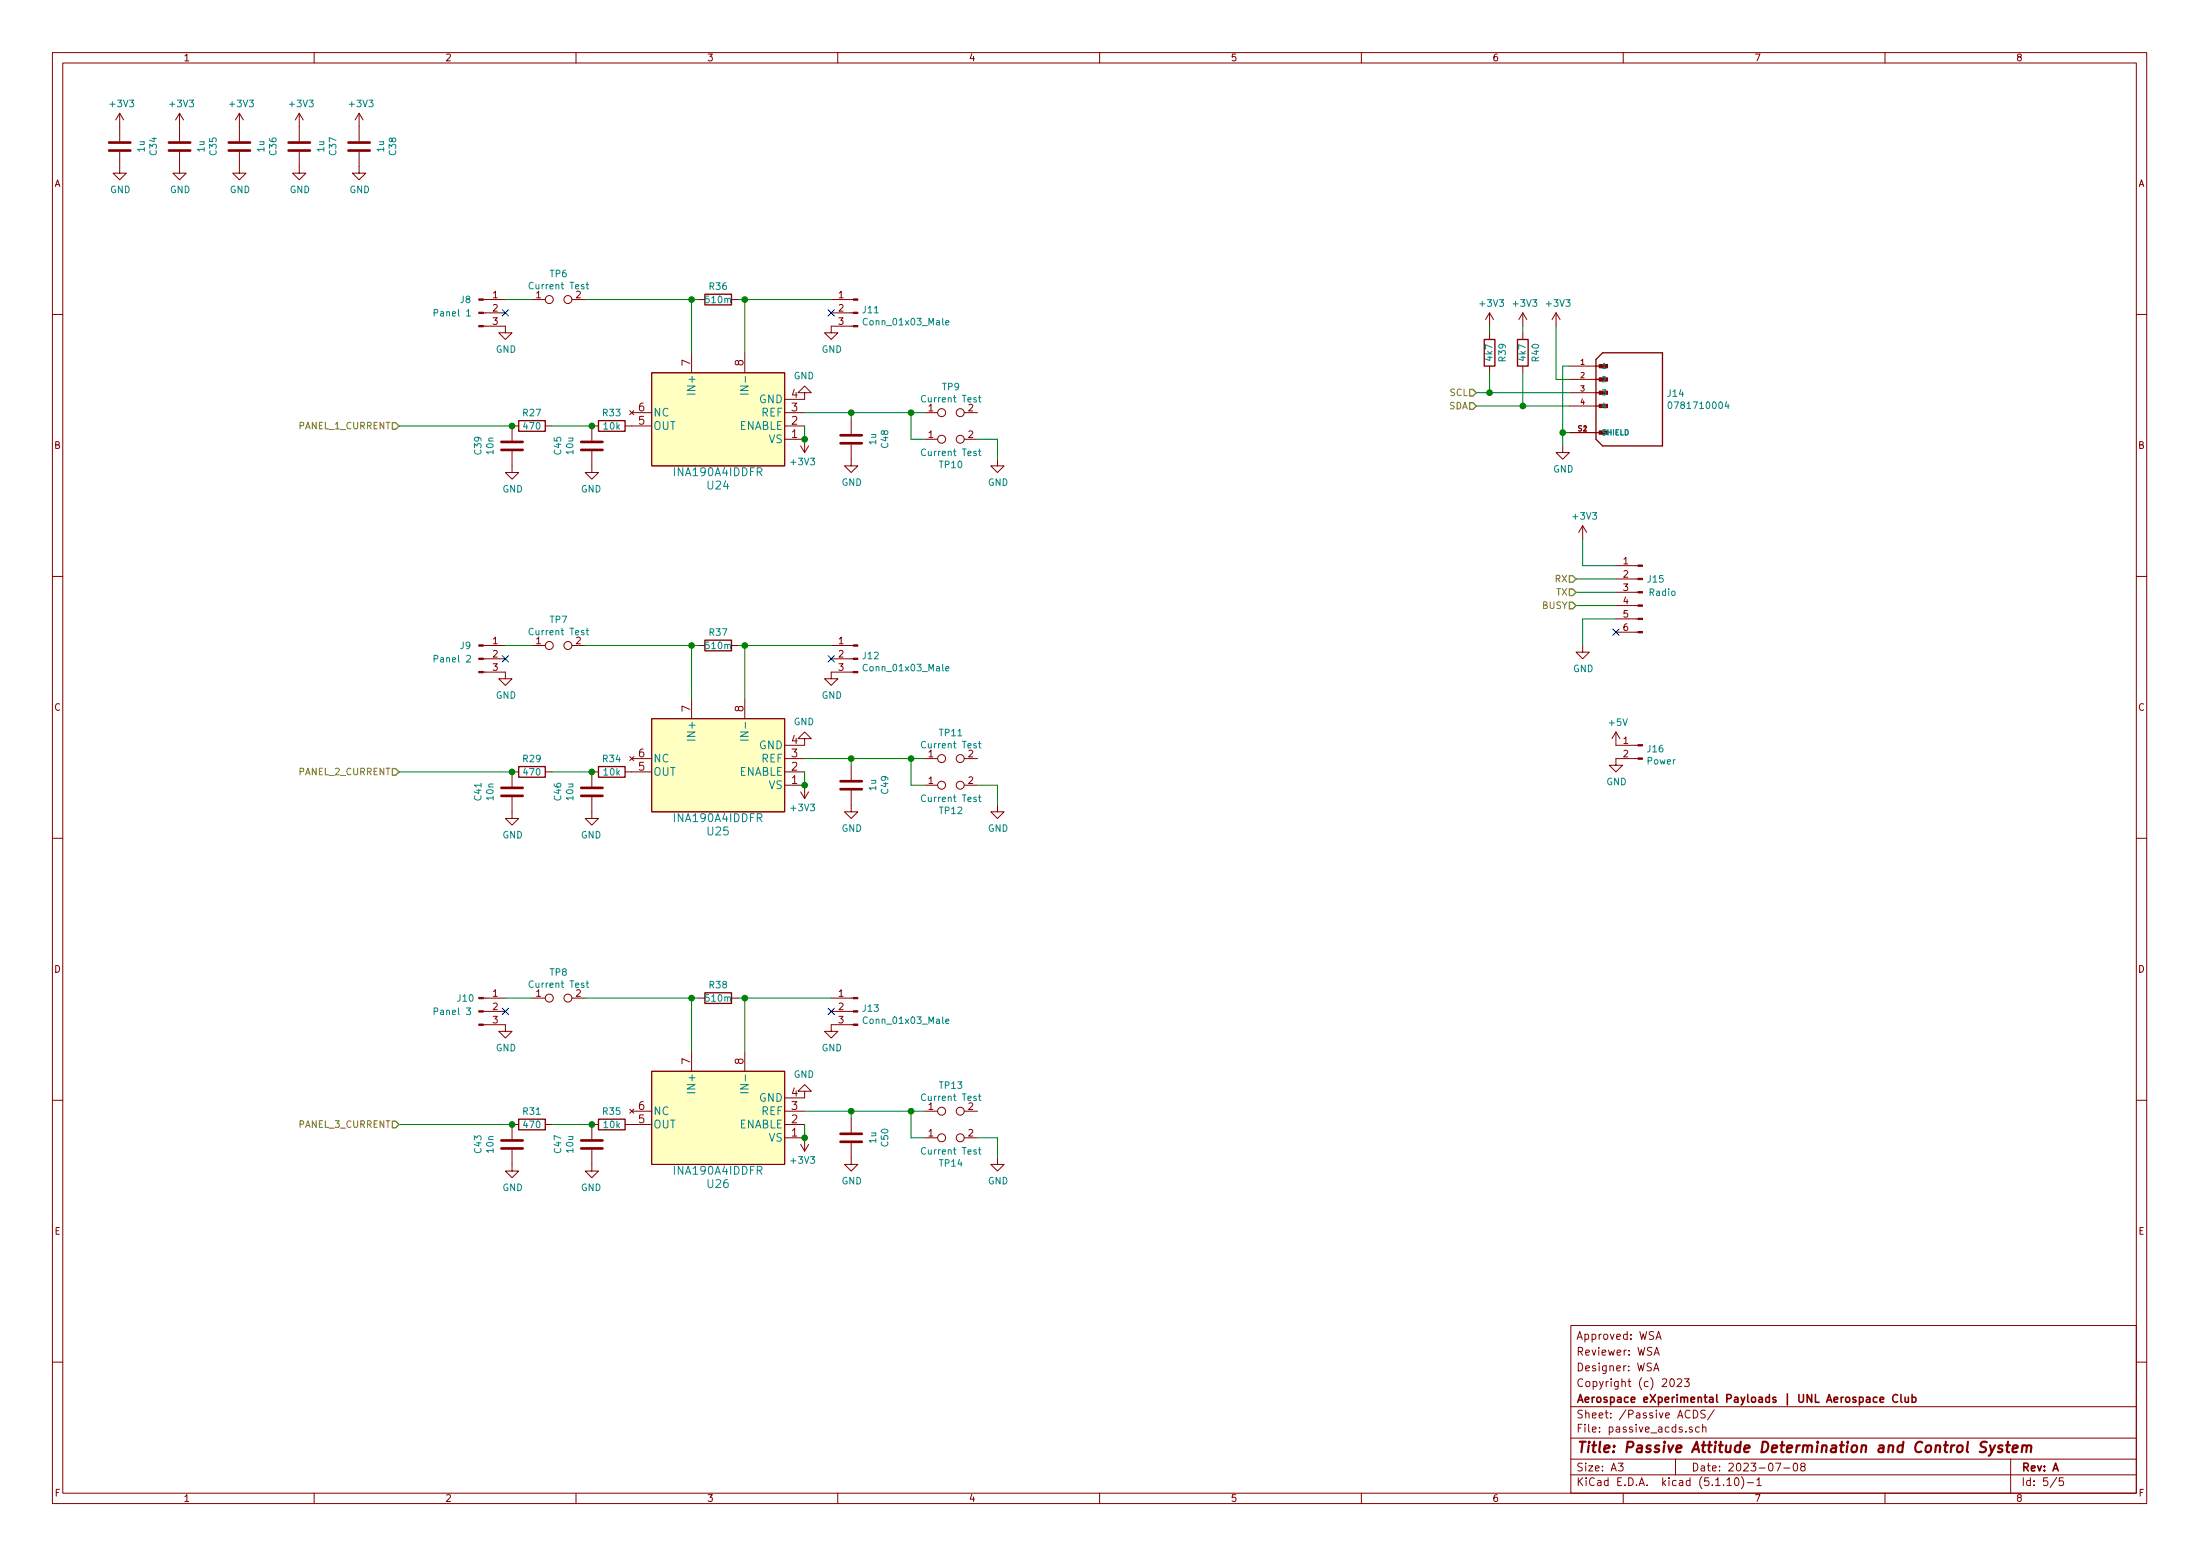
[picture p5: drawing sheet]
<svg xmlns="http://www.w3.org/2000/svg" width="420mm" height="297mm" viewBox="0 0 420 297" stroke-linecap="round" stroke-linejoin="round" font-family="sans-serif">
<g fill="none" stroke="#840000" stroke-width=".19">
<path d="M10 10h400v277h-400zM12 12h396v273.1h-396zM60 10v2M110 10v2M160 10v2M210 10v2M260 10v2M310 10v2M360 10v2M22.9 29v4.1h1.2l-1.2 1.2-1.3-1.2h1.3M22.9 21.6v5.4M22.9 21.6l-.8 1.3"/>
<path d="M22.9 21.6l.7 1.3M34.3 29v4.1h1.3l-1.3 1.2-1.3-1.2h1.3M34.3 21.6v5.4M34.3 21.6l-.8 1.3M34.3 21.6l.8 1.3M45.7 29v4.1h1.3l-1.3 1.2-1.3-1.2h1.3M45.7 21.6v5.4M45.7 21.6l-.7 1.3M45.7 21.6l.8 1.3M57.1 29v4.1h1.3l-1.3 1.2-1.2-1.2h1.2M57.1 21.6v5.4M57.1 21.6l-.7 1.3"/>
<path d="M57.1 21.6l.8 1.3M68.6 29v4.1h1.2l-1.2 1.2-1.3-1.2h1.3M68.6 21.6v5.4M68.6 21.6l-.8 1.3M68.6 21.6l.7 1.3M92.3 59.7h4.2M92.3 57.2h4.2M101.6 57.2h2.5M109.2 57.2h2.6M133.3 57.2h1.3M139.7 57.2h1.3M158.7 59.7h4.3"/>
<path d="M158.7 57.2h4.3M284.5 59.7l-.8 1.3M284.5 59.7v2.6M284.5 59.7l.7 1.3M290.8 59.7v2.6M290.8 59.7l-.7 1.3M290.8 59.7l.8 1.3M297.2 59.7l-.8 1.3M297.2 59.7v2.6M297.2 59.7l.7 1.3M10 60h2M92.3 62.3h4.2v1.2h1.3l-1.3 1.3-1.3-1.3h1.3"/>
<path d="M120.3 78.4l.7 .8M120.6 78.8h3.9M121 78.4l-.7 .8M124.5 71.2h25.4v17.7h-25.4zM132.1 67.3v3.9M142.2 67.3v3.9M149.9 78.8h3.8M153.7 75h1.2l-1.2-1.3-1.3 1.3h1.3v1.2h-3.8M163 62.3h-4.3v1.2h1.3l-1.3 1.3-1.2-1.3h1.2M176.5 78.8h2.6M184.1 78.8h2.6M284.5 63.5v1.3"/>
<path d="M284.5 69.9v1.3M290.8 63.5v1.3M290.8 69.9v1.3M299.7 69.9h5.1M299.7 72.4h5.1M299.7 75h5.1M299.7 77.5h5.1M408 60h2M97.8 86.1v4.1h1.3l-1.3 1.3-1.3-1.3h1.3M99.1 81.3h-1.3v2.8M104.1 81.3h1.3M113 86.1v4.1h-1.2l1.2 1.3 1.3-1.3h-1.3"/>
<path d="M114.3 81.3h-1.3v2.8M119.4 81.3h5.1M149.9 83.9h3.8v2.5M149.9 81.3h3.8M152.9 85.1l.8 1.3M154.4 85.1l-.7 1.3M162.6 84.9v4h1.2l-1.2 1.3-1.3-1.3h1.3M162.6 80v2.8M176.5 83.9h2.6M184.1 83.9h2.6M190.5 87.7v1.2h1.3l-1.3 1.3-1.3-1.3h1.3M298.4 85.1v1.3h1.3l-1.3 1.3-1.2-1.3h1.2"/>
<path d="M299.7 82.6h5.1M10 110h2M302.3 100.4l-.8 1.2M302.3 100.4v2.5M302.3 100.4l.7 1.2M308.6 118.1h4.2M308.6 115.6h4.2M308.6 113.1h4.2M308.6 110.5h4.2M308.6 108h4.2M408 110h2M92.3 128.3h4.2v1.3h1.3l-1.3 1.2-1.3-1.2h1.3"/>
<path d="M92.3 125.8h4.2M92.3 123.2h4.2M101.6 123.2h2.5M109.2 123.2h2.6M124.5 137.2h25.4v17.8h-25.4zM132.1 133.4v3.8M133.3 123.2h1.3M139.7 123.2h1.3M142.2 133.4v3.8M158.7 125.8h4.3M158.7 123.2h4.3M163 128.3h-4.3v1.3h1.3l-1.3 1.2-1.2-1.2h1.2"/>
<path d="M302.3 123.2v1.3h1.2l-1.2 1.3-1.3-1.3h1.3M308.6 139.7v2.6h4.2M308.6 139.7l-.8 1.3M308.6 139.7l.8 1.3M308.6 120.7h4.2M97.8 152.2v4h1.3l-1.3 1.3-1.3-1.3h1.3M99.1 147.4h-1.3v2.8M104.1 147.4h1.3M113 152.2v4h-1.2l1.2 1.3 1.3-1.3h-1.3M114.3 147.4h-1.3v2.8M119.4 147.4h5.1M120.3 144.4l.7 .8"/>
<path d="M120.6 144.8h3.9M121 144.4l-.7 .8M149.9 149.9h3.8v2.5M149.9 144.8h3.8M149.9 147.4h3.8M152.9 151.2l.8 1.2M153.7 141h1.2l-1.2-1.3-1.3 1.3h1.3v1.3h-3.8M154.4 151.2l-.7 1.2M162.6 150.9v4.1h1.2l-1.2 1.2-1.3-1.2h1.3M162.6 146.1v2.8M176.5 149.9h2.6M176.5 144.8h2.6"/>
<path d="M184.1 149.9h2.6M184.1 144.8h2.6M190.5 153.7v1.3h1.3l-1.3 1.2-1.3-1.2h1.3M312.8 144.8h-4.2v1.3h1.3l-1.3 1.3-1.3-1.3h1.3M10 160h2M408 160h2M92.3 195.6h4.2v1.3h1.3l-1.3 1.3-1.3-1.3h1.3M92.3 190.5h4.2M92.3 193.1h4.2M101.6 190.5h2.5M109.2 190.5h2.6M133.3 190.5h1.3"/>
<path d="M139.7 190.5h1.3M158.7 190.5h4.3M158.7 193.1h4.3M163 195.6h-4.3v1.3h1.3l-1.3 1.3-1.2-1.3h1.2M10 210h2M97.8 219.5v4.1h1.3l-1.3 1.2-1.3-1.2h1.3M99.1 214.7h-1.3v2.8M104.1 214.7h1.3M113 219.5v4.1h-1.2l1.2 1.2 1.3-1.2h-1.3M114.3 214.7h-1.3v2.8M119.4 214.7h5.1M120.3 211.7l.7 .8"/>
<path d="M120.6 212.1h3.9M121 211.7l-.7 .8M124.5 204.5h25.4v17.8h-25.4zM132.1 200.7v3.8M142.2 200.7v3.8M149.9 217.2h3.8v2.5M149.9 214.7h3.8M149.9 212.1h3.8M152.9 218.5l.8 1.2M153.7 208.3h1.2l-1.2-1.3-1.3 1.3h1.3v1.3h-3.8M154.4 218.5l-.7 1.2M162.6 218.2v4.1h1.2l-1.2 1.3-1.3-1.3h1.3"/>
<path d="M162.6 213.4v2.8M176.5 217.2h2.6M176.5 212.1h2.6M184.1 217.2h2.6M184.1 212.1h2.6M408 210h2M190.5 221v1.3h1.3l-1.3 1.3-1.3-1.3h1.3M300 253h108v32.1h-108zM315.9 258.7l.5-1.5 .5 1.5M316.1 258.3h.7M316.3 255.7l.5-1.5 .4 1.5M316.4 255.3h.7"/>
<path d="M10 260h2M300 278.5h108M300 274.5h108M300 268.5h108M309 279.3h1l-.5 .6 .4 .1v.7l-.2 .1-.7-.1M315.8 261.7l.5-1.5 .5 1.5M316 261.3h.7M319.1 263.3l.2-.1a.8 .8 0 0 1 .5 .8 .8 .8 0 0 1-.5 .7 1 1 0 0 1-.2-1.4zM320 278.5v3M320.3 263.4l.6-.2 .3 .4-1 1.1h1M321.7 263.2h.9l-.5 .6 .4 .1v.7l-.2 .1-.6-.1M323.2 272.5l-.4-.1-.2 .2 .1 .2 .5 .2v.3h-.6"/>
<path d="M323.4 269.2a.76 .76 0 0 1 .9 .7 .76 .76 0 0 1-.9 .8zM324.5 272.5l-.4-.1-.3 .3 .2 .6h.5M325.2 272.5l.2-.1 .4 .1v.9M325.2 271.9v1.5M325.7 269.3l-.6-.1-.3 .3 .1 .3 .7 .3v.5l-.2 .1-.6-.1M327.4 269.1l-1.3 2M339.1 279.3h1l-.6 1.5M342.6 279.5l.4-.2a.94 .94 0 0 1 0 1.5 .82 .82 0 0 1-.4-1.3zM344.2 279.9l-.3-.2 .1-.2 .2-.2 .4 .1 .2 .2-.1 .2-.5 .1-.3 .3v.3l.3 .3h.2l.4-.3-.1-.4-.3-.2M384 278.5v6.6M408 260h2M60 285.1v1.9"/>
<path d="M110 285.1v1.9M160 285.1v1.9M210 285.1v1.9M260 285.1v1.9M300 281.5h108M310 285.1v1.9M329.8 282.5l.5-.4v1.5M329.8 283.6h.9M331.4 282.2l.2-.1a.8 .8 0 0 1 .5 .8 .8 .8 0 0 1-.5 .7 1 1 0 0 1-.2-1.4zM332.6 281.9a1.71 1.71 0 0 1 0 2.3M333.7 283h1.2M335.5 282.5l.4-.4v1.5"/>
<path d="M335.5 283.6h.9M340.7 280.2h1.1M360 285.1v1.9M392.8 282l-1.3 2M394 282.1h-.7l-.1 .7 .3-.1h.5l.1 .3-.1 .5-.2 .1-.6-.1"/>
<circle cx="104.9" cy="57.2" r=".76"/>
<circle cx="108.5" cy="57.2" r=".76"/>
<circle cx="179.8" cy="78.8" r=".76"/>
<circle cx="183.4" cy="78.8" r=".76"/>
<circle cx="179.8" cy="83.9" r=".76"/>
<circle cx="183.4" cy="83.9" r=".76"/>
<circle cx="104.9" cy="123.2" r=".76"/>
<circle cx="108.5" cy="123.2" r=".76"/>
<circle cx="179.8" cy="149.9" r=".76"/>
<circle cx="179.8" cy="144.8" r=".76"/>
<circle cx="183.4" cy="144.8" r=".76"/>
<circle cx="183.4" cy="149.9" r=".76"/>
<circle cx="104.9" cy="190.5" r=".76"/>
<circle cx="108.5" cy="190.5" r=".76"/>
<circle cx="179.8" cy="212.1" r=".76"/>
<circle cx="179.8" cy="217.2" r=".76"/>
<circle cx="183.4" cy="217.2" r=".76"/>
<circle cx="183.4" cy="212.1" r=".76"/>
</g>
<path d="M379.5 275.3l-.3-.1-.7 .1a.47 .47 0 0 0-.2 .5 .47 .47 0 0 0 .3 .4l.5 .2a.51 .51 0 0 1 .2 .5 .51 .51 0 0 1-.5 .3l-.7-.1M380.1 275.9l.3 1.3M381 275.9l-.9 1.8-.3 .2M382.4 276l-.4-.1-.2 .1-.2 .3 .3 .3 .4 .1 .1 .2-.1 .2-.2 .1-.6-.1M383.1 275.9h.8M383.5 275.2l-.2 1.7v.2l.4 .1M384.4 276.6l.9-.2v-.4h-.8l-.2 .9 .3 .3 .6-.1M386.3 276.1l.3-.2 .4 .1v1.2M386.3 275.9l-.2 1.3M387.1 276.2a.47 .47 0 0 1 .4-.3 .47 .47 0 0 1 .5 .3l-.2 1" fill="none" stroke="#840000" stroke-width=".41"/>
<path d="M358.5 266.8l-.5-.1-.2 .3v.6l.2 .1 .5-.1M359.1 267.2l.7-.1-.1-.3-.4-.1-.2 .2v.7h.6M362.4 266.4a.71 .71 0 0 0-1 .5 .71 .71 0 0 0 .7 .8l.3-.1M363 266.2v1.3l.3 .2M363.8 266.7l.1 .9 .4 .1 .2-.1M364.5 266.7v1M365.2 266.8l.4-.1 .3 .3-.1 .6-.2 .1-.4-.1M365.2 266.2v1.5" fill="none" stroke="#840000" stroke-width=".3"/>
<g fill="none" stroke="#840000" stroke-width=".25">
<path d="M134.6 56.2h5.1v2h-5.1zM283.5 64.8h2v5.1h-2zM289.8 64.8h2v5.1h-2zM304.8 68.6l1.3-1.3h11.4v17.8h-11.4l-1.3-1.2zM304.8 69.9h1.9M304.8 72.4h1.9M304.8 75h1.9M304.8 77.5h1.9M99.1 80.3h5v2h-5zM114.3 80.3h5.1v2h-5.1zM304.8 82.6h1.9M134.6 122.2h5.1v2h-5.1z"/>
<path d="M99.1 146.3h5v2.1h-5zM114.3 146.3h5.1v2.1h-5.1zM134.6 189.5h5.1v2.1h-5.1zM99.1 213.7h5v2h-5zM114.3 213.7h5.1v2h-5.1z"/>
</g>
<g fill="#ffffc2" stroke="#ffffc2" stroke-width=".19">
<path d="M124.5 204.5h25.4v17.8h-25.4z"/>
<path d="M124.5 137.2h25.4v17.8h-25.4z"/>
<path d="M124.5 71.2h25.4v17.7h-25.4z"/>
</g>
<g fill="none" stroke="#008484" stroke-width=".19">
<path d="M111.9 54.3h.5M112.1 53.9v1.1l.3 .2M89.1 60.3h.8M141.4 75.2h1.5M180.6 61.6l.6-.1v-.2l-.4-.1-.2 .2 .1 .6h.5M186.9 75.9h.5M187 75.5v1.1l.4 .1M318.7 76.8l.2-.1a.67 .67 0 0 1 .4 .7 .67 .67 0 0 1-.4 .6l-.3-.5zM329.7 76.7l-.2 .9h.7M330 77.2v.8M186.9 86.1h.5M187 85.7v1.1l.4 .2"/>
<path d="M112.1 119.9v1.1l.3 .2M89.1 125.2l.5-.1 .3 .4-.8 .9h.8M111.9 120.4h.5M180.6 127.6l.6-.1v-.2l-.4-.1-.2 .2 .1 .6h.5M141.4 141.3h1.5M186.9 152.2h.5M186.9 141.9h.5M187 151.8v1l.4 .2M187 141.5v1.1l.4 .2M89.1 192.4h.8l-.5 .5 .4 .1 .1 .5-.3 .2-.5-.1M111.9 187.7h.5M112.1 187.2v1.1l.3 .2"/>
<path d="M180.6 195l.6-.1v-.3l-.4-.1-.2 .2 .1 .6h.5M141.4 208.6h1.5M186.9 219.5h.5M186.9 209.3h.5M187 219.1v1.1l.4 .1M187 208.8v1.1l.4 .2"/>
</g>
<g fill="none" stroke="#840000" stroke-width=".51">
<path d="M20.8 28.7h4.1M20.8 27.2h4.1M32.3 28.7h4M32.3 27.2h4M43.7 28.7h4.1M43.7 27.2h4.1M55.1 28.7h4.1M55.1 27.2h4.1M66.5 28.7h4.1M66.5 27.2h4.1M95.8 85.9h4M95.8 84.4h4"/>
<path d="M111 85.9h4.1M111 84.4h4.1M160.5 84.6h4.1M160.5 83.1h4.1M95.8 151.9h4M95.8 150.4h4M111 151.9h4.1M111 150.4h4.1M160.5 150.7h4.1M160.5 149.1h4.1M95.8 219.2h4M95.8 217.7h4"/>
<path d="M111 219.2h4.1M111 217.7h4.1M160.5 218h4.1M160.5 216.4h4.1"/>
</g>
<g fill="#840000" stroke="#840000" stroke-width=".19">
<path d="M91.4 62.1h.9v.3h-.9z"/>
<path d="M91.4 59.6h.9v.3h-.9z"/>
<path d="M91.4 57.1h.9v.2h-.9z"/>
<path d="M91.4 128.2h.9v.2h-.9z"/>
<path d="M91.4 125.6h.9v.3h-.9z"/>
<path d="M91.4 123.1h.9v.3h-.9z"/>
<path d="M91.4 195.5h.9v.2h-.9z"/>
<path d="M91.4 192.9h.9v.3h-.9z"/>
<path d="M91.4 190.4h.9v.3h-.9z"/>
<path d="M312.8 144.7h.9v.2h-.9z"/>
<path d="M312.8 142.1h.9v.3h-.9z"/>
<path d="M312.8 120.6h.9v.2h-.9z"/>
<path d="M312.8 118h.9v.3h-.9z"/>
<path d="M312.8 115.5h.9v.2h-.9z"/>
<path d="M312.8 112.9h.9v.3h-.9z"/>
<path d="M312.8 110.4h.9v.3h-.9z"/>
<path d="M312.8 107.9h.9v.2h-.9z"/>
<path d="M163 195.5h.8v.2h-.8z"/>
<path d="M163 192.9h.8v.3h-.8z"/>
<path d="M163 190.4h.8v.3h-.8z"/>
<path d="M163 128.2h.8v.2h-.8z"/>
<path d="M163 125.6h.8v.3h-.8z"/>
<path d="M163 123.1h.8v.3h-.8z"/>
<path d="M163 62.1h.8v.3h-.8z"/>
<path d="M163 59.6h.8v.3h-.8z"/>
<path d="M163 57.1h.8v.2h-.8z"/>
<path d="M305.4 69.6h1.6v.6h-1.6z"/>
</g>
<g fill="none" stroke="#008400" stroke-width=".19">
<path d="M96.5 57.2h5.1M111.8 57.2h21.5M132.1 57.2v10.1M141 57.2h17.7M142.2 57.2v10.1M153.7 78.8h22.8M162.6 78.8v1.2M174 78.8v5.1h2.5M281.9 75h17.8M281.9 77.5h17.8M284.5 62.3v1.2M284.5 71.2v3.8"/>
<path d="M290.8 62.3v1.2M290.8 71.2v6.3M297.2 62.3v10.1h2.5M299.7 69.9h-1.3v15.2M76.2 81.3h21.6M105.4 81.3h7.6M153.7 81.3v2.6M186.7 83.9h3.8v3.8M298.4 82.6h1.3M301 115.6h7.6M301 113.1h7.6M301 110.5h7.6"/>
<path d="M302.3 102.9v5.1h6.3M308.6 118.1h-6.3v5.1M96.5 123.2h5.1M111.8 123.2h21.5M132.1 123.2v10.2M141 123.2h17.7M142.2 123.2v10.2M76.2 147.4h21.6M105.4 147.4h7.6M153.7 144.8h22.8M153.7 147.4v2.5M162.6 144.8v1.3"/>
<path d="M174 144.8v5.1h2.5M186.7 149.9h3.8v3.8M96.5 190.5h5.1M111.8 190.5h21.5M132.1 190.5v10.2M141 190.5h17.7M142.2 190.5v10.2M76.2 214.7h21.6M105.4 214.7h7.6M153.7 212.1h22.8M153.7 214.7v2.5M162.6 212.1v1.3"/>
<path d="M174 212.1v5.1h2.5M186.7 217.2h3.8v3.8"/>
</g>
<path d="M280.7 74.3h.6l.6 .7-.6 .6h-.6zM280.7 76.9h.6l.6 .6-.6 .6h-.6zM74.9 80.7h.7l.6 .6-.6 .7h-.7zM299.7 115h.7l.6 .6-.6 .6h-.7zM299.7 109.9h.7l.6 .6-.6 .7h-.7zM299.7 112.4h.7l.6 .7-.6 .6h-.7zM74.9 146.7h.7l.6 .7-.6 .6h-.7zM74.9 214h.7l.6 .7-.6 .6h-.7z" fill="none" stroke="#848400" stroke-width=".25"/>
<g fill="#008400" stroke="#008400" stroke-width=".25">
<circle cx="174" cy="144.8" r=".51"/>
<circle cx="97.8" cy="147.4" r=".51"/>
<circle cx="298.4" cy="82.6" r=".51"/>
<circle cx="142.2" cy="123.2" r=".51"/>
<circle cx="113" cy="81.3" r=".51"/>
<circle cx="142.2" cy="190.5" r=".51"/>
<circle cx="284.5" cy="75" r=".51"/>
<circle cx="113" cy="147.4" r=".51"/>
<circle cx="290.8" cy="77.5" r=".51"/>
<circle cx="132.1" cy="190.5" r=".51"/>
<circle cx="153.7" cy="217.2" r=".51"/>
<circle cx="142.2" cy="57.2" r=".51"/>
<circle cx="174" cy="78.8" r=".51"/>
<circle cx="162.6" cy="78.8" r=".51"/>
<circle cx="162.6" cy="212.1" r=".51"/>
<circle cx="153.7" cy="83.9" r=".51"/>
<circle cx="153.7" cy="149.9" r=".51"/>
<circle cx="174" cy="212.1" r=".51"/>
<circle cx="97.8" cy="214.7" r=".51"/>
<circle cx="162.6" cy="144.8" r=".51"/>
<circle cx="132.1" cy="57.2" r=".51"/>
<circle cx="113" cy="214.7" r=".51"/>
<circle cx="132.1" cy="123.2" r=".51"/>
<circle cx="97.8" cy="81.3" r=".51"/>
</g>
<g fill="none" stroke="#000084" stroke-width=".19">
<path d="M95.9 59.1l1.2 1.2M97.1 59.1l-1.2 1.2M158.1 59.1l1.3 1.2M159.4 59.1l-1.3 1.2M95.9 125.2l1.2 1.2M97.1 125.2l-1.2 1.2M158.1 125.2l1.3 1.2M159.4 125.2l-1.3 1.2M308 120.1l1.2 1.2M309.2 120.1l-1.2 1.2M95.9 192.5l1.2 1.2M97.1 192.5l-1.2 1.2"/>
<path d="M158.1 192.5l1.3 1.2M159.4 192.5l-1.3 1.2"/>
</g>
<text font-size="2.8" fill="#840000" x="301" y="277.3">Title: Passive Attitude Determination and Control System</text>
<g font-size="2.1" fill="#840000">
<text x="131.8" y="69.8" transform="rotate(-90 131.8 69.8)">7</text>
<text x="142" y="69.8" transform="rotate(-90 142 69.8)">8</text>
<text x="151.2" y="76">4</text>
<text x="122" y="81.1">5</text>
<text x="122" y="78.5">6</text>
<text x="151.2" y="83.6">1</text>
<text x="151.2" y="81.1">2</text>
<text x="151.2" y="78.5">3</text>
<text x="131.8" y="135.9" transform="rotate(-90 131.8 135.9)">7</text>
<text x="142" y="135.9" transform="rotate(-90 142 135.9)">8</text>
<text x="151.2" y="142">4</text>
<text x="122" y="147.1">5</text>
<text x="122" y="144.6">6</text>
<text x="151.2" y="149.6">1</text>
<text x="151.2" y="147.1">2</text>
<text x="151.2" y="144.6">3</text>
<text x="131.8" y="203.2" transform="rotate(-90 131.8 203.2)">7</text>
<text x="142" y="203.2" transform="rotate(-90 142 203.2)">8</text>
<text x="151.2" y="209.3">4</text>
<text x="122" y="214.4">5</text>
<text x="122" y="211.9">6</text>
<text x="151.2" y="214.4">2</text>
<text x="151.2" y="211.9">3</text>
<text x="151.2" y="217">1</text>
<text x="301" y="255.8">Approved: WSA</text>
<text x="301" y="261.8">Designer: WSA</text>
<text x="301" y="258.8">Reviewer: WSA</text>
<text x="301" y="267.8">Aerospace eXperimental Payloads | UNL Aerospace Club</text>
<text x="301" y="264.8">Copyright (c) 2023</text>
<text x="301" y="273.5">File: passive_acds.sch</text>
<text x="301" y="270.8">Sheet: /Passive ACDS/</text>
<text x="301" y="280.9">Size: A3</text>
<text x="323" y="280.9">Date: 2023-07-08</text>
<text x="386" y="280.9">Rev: A</text>
<text x="301" y="283.7">KiCad E.D.A. kicad (5.1.10)-1</text>
<text x="386" y="283.7">Id: 5/5</text>
</g>
<g font-size="2.1" fill="#008484">
<text x="132.8" y="74.7" transform="rotate(-90 132.8 74.7)">IN+</text>
<text x="143" y="74.2" transform="rotate(-90 143 74.2)">IN-</text>
<text x="145" y="77">GND</text>
<text x="124.7" y="82.1">OUT</text>
<text x="124.7" y="79.5">NC</text>
<text x="141" y="82.1">ENABLE</text>
<text x="145.4" y="79.5">REF</text>
<text x="146.8" y="84.6">VS</text>
<text x="129" y="90.9">INA190A4IDDFR</text>
<text x="135.2" y="93.4">U24</text>
<text x="132.8" y="140.8" transform="rotate(-90 132.8 140.8)">IN+</text>
<text x="143" y="140.2" transform="rotate(-90 143 140.2)">IN-</text>
<text x="145" y="143">GND</text>
<text x="124.7" y="148.1">OUT</text>
<text x="124.7" y="145.6">NC</text>
<text x="141" y="148.1">ENABLE</text>
<text x="145.4" y="145.6">REF</text>
<text x="146.8" y="150.6">VS</text>
<text x="129" y="156.9">INA190A4IDDFR</text>
<text x="135.2" y="159.5">U25</text>
<text x="132.8" y="208.1" transform="rotate(-90 132.8 208.1)">IN+</text>
<text x="143" y="207.6" transform="rotate(-90 143 207.6)">IN-</text>
<text x="124.7" y="215.4">OUT</text>
<text x="124.7" y="212.9">NC</text>
<text x="141" y="215.4">ENABLE</text>
<text x="145" y="210.3">GND</text>
<text x="145.4" y="212.9">REF</text>
<text x="146.8" y="217.9">VS</text>
<text x="129" y="224.2">INA190A4IDDFR</text>
<text x="135.2" y="226.8">U26</text>
</g>
<g font-size="1.8" fill="#840000">
<text x="35" y="11.7">1</text>
<text x="85" y="11.7">2</text>
<text x="135" y="11.7">3</text>
<text x="185" y="11.7">4</text>
<text x="235" y="11.7">5</text>
<text x="285" y="11.7">6</text>
<text x="335" y="11.7">7</text>
<text x="385" y="11.7">8</text>
<text x="10.4" y="35.7">A</text>
<text x="408.4" y="35.7">A</text>
<text x="94.1" y="56.9">1</text>
<text x="94.1" y="59.5">2</text>
<text x="102.4" y="56.9">1</text>
<text x="110" y="56.9">2</text>
<text x="160.2" y="56.9">1</text>
<text x="160.2" y="59.5">2</text>
<text x="94.1" y="62">3</text>
<text x="160.2" y="62">3</text>
<text x="177.3" y="78.5">1</text>
<text x="177.3" y="83.6">1</text>
<text x="184.9" y="78.5">2</text>
<text x="184.9" y="83.6">2</text>
<text x="10.4" y="85.7">B</text>
<text x="408.4" y="85.7">B</text>
<text x="310" y="107.7">1</text>
<text x="310" y="110.3">2</text>
<text x="310" y="112.8">3</text>
<text x="310" y="115.4">4</text>
<text x="310" y="117.9">5</text>
<text x="94.1" y="123">1</text>
<text x="94.1" y="125.5">2</text>
<text x="102.4" y="123">1</text>
<text x="110" y="123">2</text>
<text x="160.2" y="123">1</text>
<text x="160.2" y="125.5">2</text>
<text x="310" y="120.4">6</text>
<text x="94.1" y="128.1">3</text>
<text x="160.2" y="128.1">3</text>
<text x="10.4" y="135.7">C</text>
<text x="408.4" y="135.7">C</text>
<text x="310" y="142">1</text>
<text x="177.3" y="149.6">1</text>
<text x="177.3" y="144.6">1</text>
<text x="184.9" y="149.6">2</text>
<text x="184.9" y="144.6">2</text>
<text x="310" y="144.6">2</text>
<text x="10.4" y="185.7">D</text>
<text x="408.4" y="185.7">D</text>
<text x="94.1" y="190.3">1</text>
<text x="102.4" y="190.3">1</text>
<text x="110" y="190.3">2</text>
<text x="160.2" y="190.3">1</text>
<text x="94.1" y="192.8">2</text>
<text x="94.1" y="195.4">3</text>
<text x="160.2" y="192.8">2</text>
<text x="160.2" y="195.4">3</text>
<text x="177.3" y="211.9">1</text>
<text x="184.9" y="211.9">2</text>
<text x="177.3" y="217">1</text>
<text x="184.9" y="217">2</text>
<text x="10.4" y="235.7">E</text>
<text x="408.4" y="235.7">E</text>
<text x="10.5" y="285.7">F</text>
<text x="35" y="286.7">1</text>
<text x="85" y="286.7">2</text>
<text x="135" y="286.7">3</text>
<text x="185" y="286.7">4</text>
<text x="235" y="286.7">5</text>
<text x="285" y="286.7">6</text>
<text x="335" y="286.7">7</text>
<text x="385" y="286.7">8</text>
<text x="408.5" y="285.7">F</text>
</g>
<g font-size="1.8" fill="#008484">
<text x="21.2" y="20.5">+3V3</text>
<text x="32.6" y="20.5">+3V3</text>
<text x="44" y="20.5">+3V3</text>
<text x="55.4" y="20.5">+3V3</text>
<text x="66.9" y="20.5">+3V3</text>
<text x="27.6" y="29" transform="rotate(-90 27.6 29)">1u</text>
<text x="29.9" y="29.6" transform="rotate(-90 29.9 29.6)">C34</text>
<text x="39.1" y="29" transform="rotate(-90 39.1 29)">1u</text>
<text x="41.4" y="29.6" transform="rotate(-90 41.4 29.6)">C35</text>
<text x="50.5" y="29" transform="rotate(-90 50.5 29)">1u</text>
<text x="52.8" y="29.6" transform="rotate(-90 52.8 29.6)">C36</text>
<text x="61.9" y="29" transform="rotate(-90 61.9 29)">1u</text>
<text x="64.2" y="29.6" transform="rotate(-90 64.2 29.6)">C37</text>
<text x="73.4" y="29" transform="rotate(-90 73.4 29)">1u</text>
<text x="75.7" y="29.6" transform="rotate(-90 75.7 29.6)">C38</text>
<text x="21" y="36.9">GND</text>
<text x="32.5" y="36.9">GND</text>
<text x="43.9" y="36.9">GND</text>
<text x="55.3" y="36.9">GND</text>
<text x="66.8" y="36.9">GND</text>
<text x="105.1" y="52.9">TP6</text>
<text x="87.9" y="57.9">J8</text>
<text x="101.4" y="55.2">Current Test</text>
<text x="134.9" y="57.9">510m</text>
<text x="135.5" y="55.3">R36</text>
<text x="164.8" y="59.8">J11</text>
<text x="282.8" y="58.6">+3V3</text>
<text x="289.1" y="58.6">+3V3</text>
<text x="295.5" y="58.6">+3V3</text>
<text x="83.3" y="60.4">Panel 1</text>
<text x="165.4" y="62.1">Conn_01x03_Male</text>
<text x="94.7" y="67.3">GND</text>
<text x="156.9" y="67.3">GND</text>
<text x="285" y="68.8" transform="rotate(-90 285 68.8)">4k7</text>
<text x="287.6" y="69" transform="rotate(-90 287.6 69)">R39</text>
<text x="291.4" y="68.8" transform="rotate(-90 291.4 68.8)">4k7</text>
<text x="293.9" y="69" transform="rotate(-90 293.9 69)">R40</text>
<text x="151.6" y="72.4">GND</text>
<text x="176.4" y="76.8">Current Test</text>
<text x="180" y="74.5">TP9</text>
<text x="318.5" y="75.8">J14</text>
<text x="99.9" y="79.5">R27</text>
<text x="100.1" y="82">470</text>
<text x="115.2" y="79.5">R33</text>
<text x="115.4" y="82">10k</text>
<text x="319.5" y="78.1">0781710004</text>
<text x="91.9" y="86.7" transform="rotate(-90 91.9 86.7)">C39</text>
<text x="94.3" y="86.7" transform="rotate(-90 94.3 86.7)">10n</text>
<text x="107.2" y="86.7" transform="rotate(-90 107.2 86.7)">C45</text>
<text x="109.5" y="86.7" transform="rotate(-90 109.5 86.7)">10u</text>
<text x="151.2" y="88.8">+3V3</text>
<text x="167.3" y="84.8" transform="rotate(-90 167.3 84.8)">1u</text>
<text x="169.6" y="85.5" transform="rotate(-90 169.6 85.5)">C48</text>
<text x="176.4" y="87.1">Current Test</text>
<text x="179.5" y="89.4">TP10</text>
<text x="96" y="94">GND</text>
<text x="110.9" y="94">GND</text>
<text x="160.7" y="92.7">GND</text>
<text x="188.7" y="92.7">GND</text>
<text x="296.6" y="90.2">GND</text>
<text x="300.6" y="99.2">+3V3</text>
<text x="314.7" y="111.2">J15</text>
<text x="315.1" y="113.8">Radio</text>
<text x="105.1" y="119">TP7</text>
<text x="87.9" y="123.9">J9</text>
<text x="101.4" y="121.3">Current Test</text>
<text x="134.9" y="123.9">510m</text>
<text x="135.5" y="121.4">R37</text>
<text x="164.8" y="125.8">J12</text>
<text x="83.3" y="126.5">Panel 2</text>
<text x="165.4" y="128.2">Conn_01x03_Male</text>
<text x="300.4" y="128.3">GND</text>
<text x="94.7" y="133.4">GND</text>
<text x="156.9" y="133.4">GND</text>
<text x="151.6" y="138.4">GND</text>
<text x="176.4" y="142.9">Current Test</text>
<text x="179.5" y="140.5">TP11</text>
<text x="307.4" y="138.6">+5V</text>
<text x="314.7" y="143.6">J16</text>
<text x="99.9" y="145.5">R29</text>
<text x="100.1" y="148">470</text>
<text x="115.2" y="145.5">R34</text>
<text x="115.4" y="148">10k</text>
<text x="306.8" y="149.9">GND</text>
<text x="314.6" y="145.9">Power</text>
<text x="91.9" y="152.8" transform="rotate(-90 91.9 152.8)">C41</text>
<text x="94.3" y="152.7" transform="rotate(-90 94.3 152.7)">10n</text>
<text x="107.2" y="152.8" transform="rotate(-90 107.2 152.8)">C46</text>
<text x="109.5" y="152.7" transform="rotate(-90 109.5 152.7)">10u</text>
<text x="151.2" y="154.8">+3V3</text>
<text x="167.3" y="150.9" transform="rotate(-90 167.3 150.9)">1u</text>
<text x="169.6" y="151.5" transform="rotate(-90 169.6 151.5)">C49</text>
<text x="176.4" y="153.1">Current Test</text>
<text x="179.5" y="155.4">TP12</text>
<text x="96" y="160.1">GND</text>
<text x="110.9" y="160.1">GND</text>
<text x="160.7" y="158.8">GND</text>
<text x="188.7" y="158.8">GND</text>
<text x="87.4" y="191.2">J10</text>
<text x="101.4" y="188.6">Current Test</text>
<text x="105.1" y="186.3">TP8</text>
<text x="134.9" y="191.2">510m</text>
<text x="135.5" y="188.7">R38</text>
<text x="83.3" y="193.8">Panel 3</text>
<text x="164.8" y="193.2">J13</text>
<text x="165.4" y="195.5">Conn_01x03_Male</text>
<text x="94.7" y="200.7">GND</text>
<text x="156.9" y="200.7">GND</text>
<text x="151.6" y="205.8">GND</text>
<text x="179.5" y="207.9">TP13</text>
<text x="99.9" y="212.8">R31</text>
<text x="100.1" y="215.4">470</text>
<text x="115.2" y="212.8">R35</text>
<text x="115.4" y="215.4">10k</text>
<text x="176.4" y="210.2">Current Test</text>
<text x="91.9" y="220.1" transform="rotate(-90 91.9 220.1)">C43</text>
<text x="94.3" y="220" transform="rotate(-90 94.3 220)">10n</text>
<text x="107.2" y="220.1" transform="rotate(-90 107.2 220.1)">C47</text>
<text x="109.5" y="220" transform="rotate(-90 109.5 220)">10u</text>
<text x="167.3" y="218.2" transform="rotate(-90 167.3 218.2)">1u</text>
<text x="169.6" y="218.8" transform="rotate(-90 169.6 218.8)">C50</text>
<text x="176.4" y="220.4">Current Test</text>
<text x="96" y="227.4">GND</text>
<text x="110.9" y="227.4">GND</text>
<text x="151.2" y="222.2">+3V3</text>
<text x="160.7" y="226.1">GND</text>
<text x="179.5" y="222.7">TP14</text>
<text x="188.7" y="226.1">GND</text>
</g>
<g font-size="1.8" fill="#848400">
<text x="276.9" y="75.6">SCL</text>
<text x="57.1" y="82">PANEL_1_CURRENT</text>
<text x="276.7" y="78.1">SDA</text>
<text x="297" y="111.2">RX</text>
<text x="297.2" y="113.7">TX</text>
<text x="294.6" y="116.2">BUSY</text>
<text x="57.1" y="148">PANEL_2_CURRENT</text>
<text x="57.1" y="215.3">PANEL_3_CURRENT</text>
</g>
<g font-size="1.4" fill="#840000">
<text x="301.9" y="69.6">1</text>
<text x="301.9" y="72.2">2</text>
<text x="301.9" y="74.7">3</text>
<text x="301.9" y="77.3">4</text>
<text x="301.4" y="82.3">S1</text>
<text x="302.3" y="82.3">2</text>
</g>
<g font-size="1.4" fill="#008484">
<text x="305.8" y="70.4">1</text>
<text x="305.8" y="72.9">2</text>
<text x="305.8" y="75.5">3</text>
<text x="305.8" y="78">4</text>
<text x="305.8" y="83.1">SHIELD</text>
</g>
</svg>
